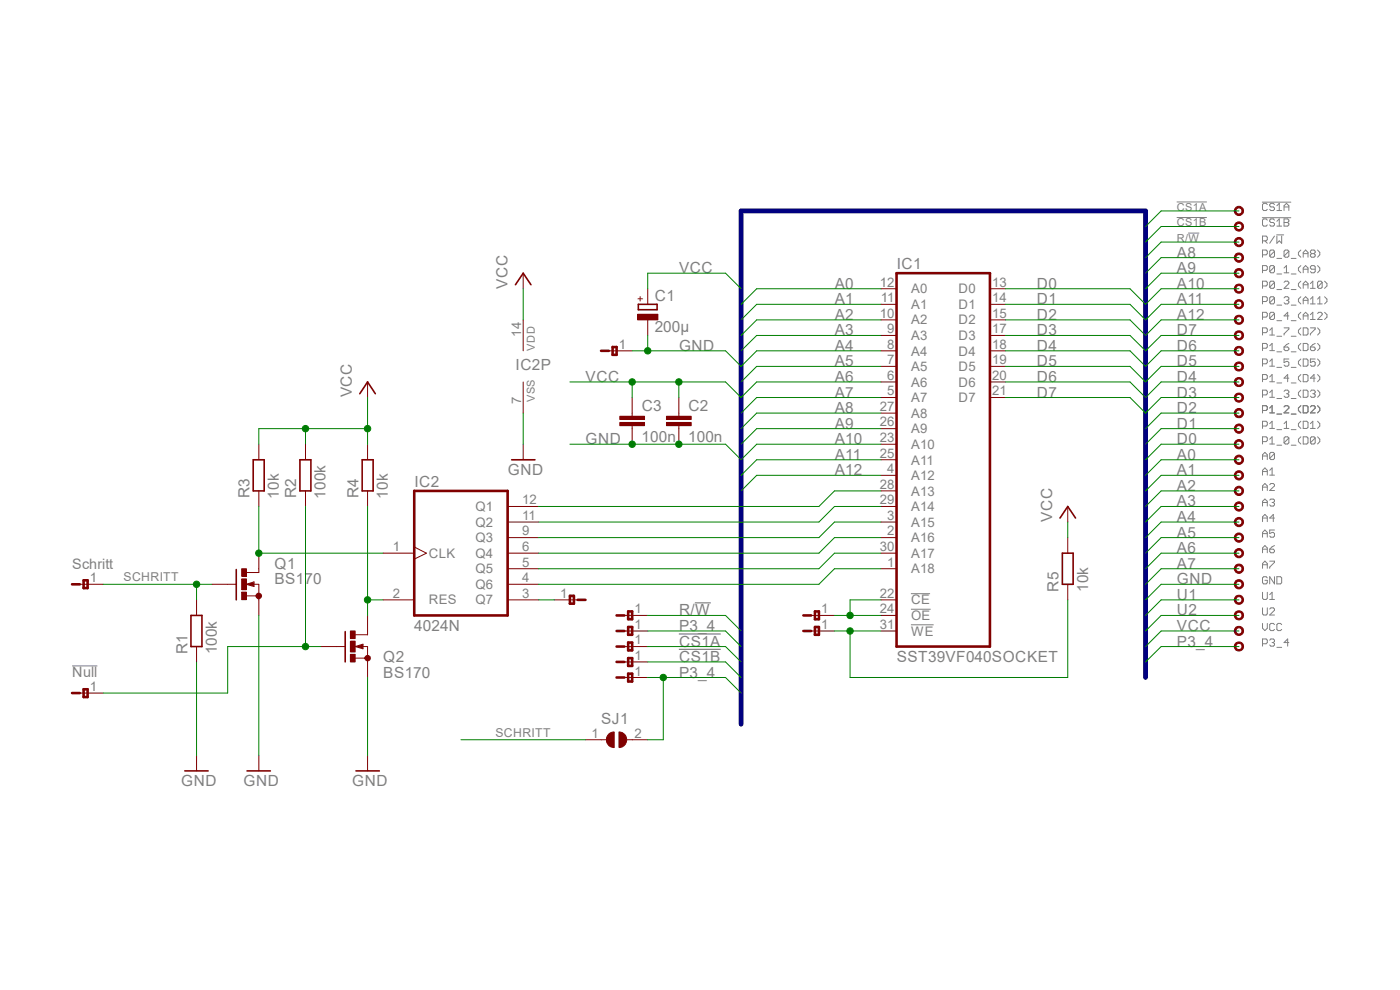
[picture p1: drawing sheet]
<svg xmlns="http://www.w3.org/2000/svg" width="297mm" height="210mm" viewBox="0 0 297 210" stroke-linecap="round" stroke-linejoin="round" font-family="sans-serif">
<g fill="none" stroke="#808080" stroke-width=".21">
<path d="M249.6 46.1h6.4M249.6 42.8h6.4M252.1 49.4h2.3M267.8 46.2h6.1M267.8 42.9h6.1M267.8 51.1h.8l.3-.3v-.5l-.3-.2h-.8v1.5M267.8 54.1h.8l.3-.3v-.5l-.3-.3h-.8v1.6M267.8 57.4h.8l.3-.3v-.5l-.3-.3h-.8v1.6M268.4 51.1l.5 .5M268.9 46.7l-.3-.3h-.5l-.3 .3v1l.3 .3h.5l.3-.3M268.9 43.4l-.3-.3h-.5l-.3 .3v1l.3 .3h.5l.3-.3M270.4 46.7l-.3-.3h-.5l-.2 .3v.2l.2 .3h.5l.3 .3v.2l-.3 .3h-.5l-.2-.3"/>
<path d="M270.4 43.4l-.3-.3h-.5l-.2 .3v.2l.2 .3h.5l.3 .3v.2l-.3 .3h-.5l-.2-.3M270.4 53.3l-.3-.3h-.5l-.2 .3v1M270.4 56.6l-.3-.3h-.5l-.2 .3v1M270.4 59.9l-.3-.3h-.5l-.2 .3v1M270.4 53.3v1l-.3 .3h-.5l-.2-.3M270.4 56.6v1l-.3 .3h-.5l-.2-.3M270.4 59.9v1l-.3 .3h-.5l-.2-.3M270.4 50.1l-1 1.5M270.4 59.9l-1 1M270.4 56.6l-1 1M270.4 53.3l-1 1M270.8 49.8h1.5"/>
<path d="M270.9 43.6l.5-.5v1.6M270.9 48h1M270.9 46.9l.5-.5v1.6M270.9 44.7h1M270.9 50.1v1.5l.5-.5 .5 .5v-1.5M270.9 58.1h1M270.9 54.8h1M272.4 46.4h.8l.2 .3v.2l-.2 .3 .2 .3v.2l-.2 .3h-.8zM272.4 44.7v-1.1l.5-.5 .5 .5v1.1M272.4 47.2h.8M272.4 59.9l.3-.3h.5l.2 .3v.3l-1 1h1M272.4 43.9h1"/>
<path d="M272.4 56.9l.5-.6v1.6M272.4 57.9h1M273.4 53.3l-.2-.3h-.5l-.3 .3v1M273.4 53.3v1l-.2 .3h-.5l-.3-.3M273.4 53.3l-1 1M273.9 58.1h1.1M273.9 54.8h1.1M276 53l-.5 .6v.5l.5 .5M276 56.3l-.5 .6v.5l.5 .5M276 59.6l-.5 .6v.5l.5 .5M276.5 54.6v-1l.5-.6 .5 .6v1M276.5 57.9v-1l.5-.6 .5 .6v1"/>
<path d="M276.5 57.1h1M276.5 53.8h1M278.3 53.8l-.3 .3v.2l.3 .3h.5l.2-.3v-.2l-.2-.3M278.3 53.8l-.3-.2v-.3l.3-.3h.5l.2 .3v.3l-.2 .2M278.3 53.8h.5M279 57.1h-.7l-.3-.2v-.3l.3-.3h.5l.2 .3v1l-.2 .3h-.5l-.3-.3M279.5 53l.5 .6v.5l-.5 .5M279.5 56.3l.5 .6v.5l-.5 .5M280.5 59.9l-.3-.3h-.4l-.3 .3v1M280.5 59.9v1l-.3 .3h-.4l-.3-.3M280.5 59.9l-1 1M281 59.6l.5 .6v.5l-.5 .5"/>
<path d="M267.8 60.7h.8l.3-.3v-.5l-.3-.3h-.8v1.6M267.8 64h.8l.3-.3v-.5l-.3-.3h-.8v1.6M267.8 67.3h.8l.3-.3v-.5l-.3-.2h-.8v1.5M267.8 70.6h.8l.3-.3v-.5l-.3-.2h-.8v1.5M267.8 73.9h.8l.3-.3v-.5l-.3-.2h-.8v1.5M267.8 77.2h.8l.3-.3v-.5l-.3-.2h-.8v1.5M269.4 70.1l.5-.5v1.5M269.4 73.4l.5-.5v1.5M269.4 76.7l.5-.5v1.5M269.4 80l.5-.5v1.5M269.4 71.1h1M269.4 74.4h1"/>
<path d="M269.4 77.7h1M270.4 63.2l-.3-.3h-.5l-.2 .3v1M270.4 66.5l-.3-.2h-.5l-.2 .2v1M270.4 63.2v1l-.3 .3h-.5l-.2-.3M270.4 66.5v1l-.3 .3h-.5l-.2-.3M270.4 66.5l-1 1M270.4 63.2l-1 1M270.9 71.3h1M270.9 74.6h1M270.9 77.9h1M270.9 68h1M270.9 64.7h1"/>
<path d="M270.9 61.4h1M272.4 69.6h1v.2l-1 1v.3M272.4 73.6h.8l.2 .3v.2l-.2 .3h-.5l-.3-.3zM272.4 63.2l.3-.3h.5l.2 .3v.3l-.2 .2M272.9 63.7h.3M273.2 63.7l.2 .3v.2l-.2 .3h-.5l-.3-.3M273.4 76.2h-1v.7l.5-.2h.3l.2 .2v.5l-.2 .3h-.5l-.3-.3M273.4 67h-1l.8-.7v1.5M273.4 72.9l-1 .7M273.9 71.3h1.1M273.9 74.6h1.1M273.9 77.9h1.1"/>
<path d="M273.9 68h1.1M273.9 64.7h1.1M273.9 61.4h1.1M276 69.6l-.5 .5v.5l.5 .5M276 62.9l-.5 .6v.5l.5 .5M276 66.3l-.5 .5v.5l.5 .5M276 72.9l-.5 .5v.5l.5 .5M276 76.2l-.5 .5v.5l.5 .5M276 79.5l-.5 .5v.5l.5 .5M276.5 69.6h.7l.3 .2v1l-.3 .3h-.7zM276.5 67.8v-1l.5-.5 .5 .5v1M276.5 61.2v-1l.5-.6 .5 .6v1"/>
<path d="M276.5 64.5v-1l.5-.6 .5 .6v1M276.5 72.9h.7l.3 .2v1l-.3 .3h-.7zM276.5 76.2h.7l.3 .2v1l-.3 .3h-.7zM276.5 79.5h.7l.3 .2v1l-.3 .3h-.7zM276.5 67h1M276.5 63.7h1M276.5 60.4h1M278 69.6h1v.2l-1 1v.3M278 73.6h.8l.2 .3v.2l-.2 .3h-.5l-.3-.3zM278 60.2l.5-.6v1.6M278 63.5l.5-.6v1.6M278 66.8l.5-.5v1.5"/>
<path d="M278 67.8h1M278 64.5h1M278 61.2h1M279 76.2h-1v.7l.5-.2h.3l.2 .2v.5l-.2 .3h-.5l-.3-.3M279 72.9l-1 .7M279.5 69.6l.5 .5v.5l-.5 .5M279.5 63.5l.5-.6v1.6M279.5 72.9l.5 .5v.5l-.5 .5M279.5 76.2l.5 .5v.5l-.5 .5M279.5 79.5l.5 .5v.5l-.5 .5M279.5 66.5l.3-.2h.4l.3 .2v.3l-1 1h1M279.5 64.5h1"/>
<path d="M281 62.9l.5 .6v.5l-.5 .5M281 66.3l.5 .5v.5l-.5 .5M267.8 80.5h.8l.3-.3v-.5l-.3-.2h-.8v1.5M267.8 83.8h.8l.3-.3v-.5l-.3-.2h-.8v1.5M267.8 87.1h.8l.3-.3v-.5l-.3-.2h-.8v1.5M267.8 90.4h.8l.3-.3v-.5l-.3-.2h-.8v1.5M267.8 93.7h.8l.3-.3v-.5l-.3-.2h-.8v1.5M267.8 97.5v-1l.6-.5 .5 .5v1M267.8 96.7h1.1M269.4 83.3l.5-.5v1.5M269.4 86.6l.5-.5v1.5M269.4 89.9l.5-.5v1.5"/>
<path d="M269.4 93.2l.5-.5v1.5M269.4 99.8l.5-.5v1.5M269.4 81h1M269.4 84.3h1M269.4 87.6h1M269.4 90.9h1M269.4 94.2h1M270.4 96.2l-.3-.2h-.5l-.2 .2v1M270.4 96.2v1l-.3 .3h-.5l-.2-.3M270.4 96.2l-1 1M270.9 81.2h1M270.9 84.5h1"/>
<path d="M270.9 87.8h1M270.9 91.1h1M270.9 94.4h1M272.4 83l.3-.2h.5l.2 .2v.3l-.2 .2M272.4 86.3l.3-.2h.5l.2 .2v.3l-1 1h1M272.4 89.9l.5-.5v1.5M272.4 90.9h1M272.9 83.5h.3M273.2 83.5l.2 .3v.2l-.2 .3h-.5l-.3-.3M273.4 92.9l-.2-.2h-.5l-.3 .2v1M273.4 92.9v1l-.2 .3h-.5l-.3-.3M273.4 80.2h-1l.8-.7v1.5"/>
<path d="M273.4 92.9l-1 1M273.9 81.2h1.1M273.9 84.5h1.1M273.9 87.8h1.1M273.9 91.1h1.1M273.9 94.4h1.1M276 82.8l-.5 .5v.5l.5 .5M276 86.1l-.5 .5v.5l.5 .5M276 89.4l-.5 .5v.5l.5 .5M276 92.7l-.5 .5v.5l.5 .5M276.5 82.8h.7l.3 .2v1l-.3 .3h-.7zM276.5 86.1h.7l.3 .2v1l-.3 .3h-.7z"/>
<path d="M276.5 89.4h.7l.3 .2v1l-.3 .3h-.7zM276.5 92.7h.7l.3 .2v1l-.3 .3h-.7zM278 83l.3-.2h.5l.2 .2v.3l-.2 .2M278 86.3l.3-.2h.5l.2 .2v.3l-1 1h1M278 90.9h1M278 89.9l.5-.5v1.5M278.5 83.5h.3M278.8 83.5l.2 .3v.2l-.2 .3h-.5l-.3-.3M279 92.9v1l-.2 .3h-.5l-.3-.3M279 92.9l-.2-.2h-.5l-.3 .2v1M279 80.2h-1l.8-.7v1.5M279 92.9l-1 1"/>
<path d="M279.5 82.8l.5 .5v.5l-.5 .5M279.5 86.1l.5 .5v.5l-.5 .5M279.5 89.4l.5 .5v.5l-.5 .5M279.5 92.7l.5 .5v.5l-.5 .5M267.8 100.8v-1l.6-.5 .5 .5v1M267.8 104.1v-1l.6-.5 .5 .5v1M267.8 107.4v-1.1l.6-.4 .5 .4v1.1M267.8 110.7v-1.1l.6-.5 .5 .5v1.1M267.8 114v-1.1l.6-.5 .5 .5v1.1M267.8 117.3v-1.1l.6-.5 .5 .5v1.1M267.8 100h1.1M267.8 103.3h1.1"/>
<path d="M267.8 106.6h1.1M267.8 116.5h1.1M267.8 113.2h1.1M267.8 109.9h1.1M267.8 119.8h1.1M269.4 116.5h.7l.3 .3v.2l-.3 .3h-.5l-.2-.3zM269.4 119h1v.3l-1 1v.3M269.4 102.8l.2-.2h.5l.3 .2v.3l-1 1h1M269.4 106.1l.2-.2h.5l.3 .2v.2l-.3 .3M269.4 100.8h1M269.9 106.6h.2M270.1 106.6l.3 .2v.3l-.3 .3h-.5l-.2-.3"/>
<path d="M270.4 112.4h-1v.8l.5-.3h.2l.3 .3v.5l-.3 .3h-.5l-.2-.3M270.4 115.7l-1 .8M270.4 109.9h-1l.7-.8v1.6M193.3 125.9h4M193.3 129.2h4.1M193.3 132.5h4.8M267.8 120.6v-1.1l.6-.5 .5 .5v1.1M267.8 125.6v1.3l.3 .3h.5l.3-.3v-1.3M267.8 128.9v1.3l.3 .3h.5l.3-.3v-1.3M267.8 132.2v1.1l.6 .5 .5-.5v-1.1M267.8 136.6h.8l.3-.3v-.5l-.3-.2h-.8v1.5M268.9 122.6l-.3-.3h-.5l-.3 .3v1l.3 .3h.5l.3-.3v-.5h-.5"/>
<path d="M269.4 129.2l.2-.3h.5l.3 .3v.3l-1 1h1M269.4 135.8l.2-.2h.5l.3 .2v.3l-.3 .2M269.4 126.2l.5-.6v1.6M269.4 127.2h1M269.9 136.3h.2M270.1 136.3l.3 .3v.2l-.3 .3h-.5l-.2-.3M270.4 122.3v1.6l-1-1.6v1.6M270.4 132.5l-.3-.3h-.5l-.2 .3v1l.2 .3h.5l.3-.3M270.9 122.3h.8l.2 .3v1l-.2 .3h-.8zM270.9 137.3h1M271.9 132.5l-.2-.3h-.6l-.2 .3v1l.2 .3h.6l.2-.3M273.4 136.3h-1l.8-.7v1.5"/>
<path d="M15.3 141.3h5.4"/>
</g>
<path d="M144 137.8h8.9M144 134.5h8.9M147.4 127.9h3.4" fill="none" stroke="#808080" stroke-width=".25"/>
<path d="M190.2 58h19.8v79.2h-19.8z" fill="none" stroke="#800000" stroke-width=".55"/>
<g fill="none" stroke="#800000" stroke-width=".21">
<path d="M186.9 77.7h3.3M186.9 74.4h3.3M186.9 71.2h3.3M186.9 67.9h3.3M186.9 64.6h3.3M186.9 61.3h3.3M210 77.7h3.3M210 74.4h3.3M210 71.2h3.3M210 67.9h3.3M210 64.6h3.3M210 61.3h3.3"/>
<path d="M186.9 84.3h3.3M186.9 81h3.3M186.9 94.2h3.3M186.9 90.9h3.3M186.9 87.6h3.3M186.9 97.5h3.3M210 84.3h3.3M210 81h3.3M186.9 100.8h3.3M186.9 104.1h3.3M186.9 107.4h3.3M186.9 110.7h3.3"/>
<path d="M186.9 114h3.3M186.9 117.3h3.3M186.9 127.3h3.3M186.9 130.6h3.3M186.9 133.9h3.3M186.9 120.6h3.3"/>
</g>
<path d="M262.2 136.4a1 1 0 0 1 1.5 .3 1 1 0 0 1-.6 1.4 1 1 0 0 1-1.3-.9h.4a.66 .66 0 0 1 .8-.7 .66 .66 0 0 1 .3 1 .66 .66 0 0 1-1-.1l-.1-.2h-.4z" fill-rule="evenodd" fill="#800000"/>
<path d="M262.2 136.4a1 1 0 0 1 1.5 .3 1 1 0 0 1-.6 1.4 1 1 0 0 1-1.3-.9h.4a.66 .66 0 0 1 .8-.7 .66 .66 0 0 1 .3 1 .66 .66 0 0 1-1-.1l-.1-.2h-.4z" fill="none" stroke="#800000" stroke-width=".21"/>
<path d="M262.2 133.1a1 1 0 0 1 1.5 .3 1 1 0 0 1-.6 1.4 1 1 0 0 1-1.3-.9h.4a.66 .66 0 0 1 .8-.8 .66 .66 0 0 1 .3 1.1 .66 .66 0 0 1-1-.1l-.1-.2h-.4z" fill-rule="evenodd" fill="#800000"/>
<path d="M262.2 133.1a1 1 0 0 1 1.5 .3 1 1 0 0 1-.6 1.4 1 1 0 0 1-1.3-.9h.4a.66 .66 0 0 1 .8-.8 .66 .66 0 0 1 .3 1.1 .66 .66 0 0 1-1-.1l-.1-.2h-.4z" fill="none" stroke="#800000" stroke-width=".21"/>
<path d="M262.2 129.8a1 1 0 0 1 1.5 .3 1 1 0 0 1-.6 1.4 1 1 0 0 1-1.3-.9h.4a.66 .66 0 0 1 .8-.8 .66 .66 0 0 1 .3 1.1 .66 .66 0 0 1-1-.1l-.1-.2h-.4z" fill-rule="evenodd" fill="#800000"/>
<path d="M262.2 129.8a1 1 0 0 1 1.5 .3 1 1 0 0 1-.6 1.4 1 1 0 0 1-1.3-.9h.4a.66 .66 0 0 1 .8-.8 .66 .66 0 0 1 .3 1.1 .66 .66 0 0 1-1-.1l-.1-.2h-.4z" fill="none" stroke="#800000" stroke-width=".21"/>
<path d="M262.2 126.4a1 1 0 0 1 1.5 .4 1 1 0 0 1-.6 1.4 1 1 0 0 1-1.3-.9h.4a.66 .66 0 0 1 .8-.8 .66 .66 0 0 1 .3 1.1 .66 .66 0 0 1-1-.1l-.1-.2h-.4z" fill-rule="evenodd" fill="#800000"/>
<path d="M262.2 126.4a1 1 0 0 1 1.5 .4 1 1 0 0 1-.6 1.4 1 1 0 0 1-1.3-.9h.4a.66 .66 0 0 1 .8-.8 .66 .66 0 0 1 .3 1.1 .66 .66 0 0 1-1-.1l-.1-.2h-.4z" fill="none" stroke="#800000" stroke-width=".21"/>
<path d="M262.2 123.1a1 1 0 0 1 1.5 .4 1 1 0 0 1-.6 1.4 1 1 0 0 1-1.3-.9h.4a.66 .66 0 0 1 .8-.8 .66 .66 0 0 1 .3 1.1 .66 .66 0 0 1-1-.1l-.1-.2h-.4z" fill-rule="evenodd" fill="#800000"/>
<path d="M262.2 123.1a1 1 0 0 1 1.5 .4 1 1 0 0 1-.6 1.4 1 1 0 0 1-1.3-.9h.4a.66 .66 0 0 1 .8-.8 .66 .66 0 0 1 .3 1.1 .66 .66 0 0 1-1-.1l-.1-.2h-.4z" fill="none" stroke="#800000" stroke-width=".21"/>
<path d="M262.2 119.8a1 1 0 0 1 1.5 .4 1 1 0 0 1-.6 1.4 1 1 0 0 1-1.3-1h.4a.66 .66 0 0 1 .8-.6 .66 .66 0 0 1 .3 1 .66 .66 0 0 1-1-.1l-.1-.3h-.4z" fill-rule="evenodd" fill="#800000"/>
<path d="M262.2 119.8a1 1 0 0 1 1.5 .4 1 1 0 0 1-.6 1.4 1 1 0 0 1-1.3-1h.4a.66 .66 0 0 1 .8-.6 .66 .66 0 0 1 .3 1 .66 .66 0 0 1-1-.1l-.1-.3h-.4z" fill="none" stroke="#800000" stroke-width=".21"/>
<path d="M262.2 116.6a1 1 0 0 1 1.5 .3 1 1 0 0 1-.7 1.4 1 1 0 0 1-1.2-1h.4a.66 .66 0 0 1 .8-.6 .66 .66 0 0 1 .3 1 .66 .66 0 0 1-1-.1l-.1-.3h-.4z" fill-rule="evenodd" fill="#800000"/>
<path d="M262.2 116.6a1 1 0 0 1 1.5 .3 1 1 0 0 1-.7 1.4 1 1 0 0 1-1.2-1h.4a.66 .66 0 0 1 .8-.6 .66 .66 0 0 1 .3 1 .66 .66 0 0 1-1-.1l-.1-.3h-.4z" fill="none" stroke="#800000" stroke-width=".21"/>
<path d="M262.2 113.3a1 1 0 0 1 1.5 .3 1 1 0 0 1-.7 1.4 1 1 0 0 1-1.2-1h.4a.66 .66 0 0 1 .8-.6 .66 .66 0 0 1 .3 1 .66 .66 0 0 1-1-.1l-.1-.3h-.4z" fill-rule="evenodd" fill="#800000"/>
<path d="M262.2 113.3a1 1 0 0 1 1.5 .3 1 1 0 0 1-.7 1.4 1 1 0 0 1-1.2-1h.4a.66 .66 0 0 1 .8-.6 .66 .66 0 0 1 .3 1 .66 .66 0 0 1-1-.1l-.1-.3h-.4z" fill="none" stroke="#800000" stroke-width=".21"/>
<path d="M262.2 110a1 1 0 0 1 1.5 .3 1 1 0 0 1-.7 1.4 1 1 0 0 1-1.2-1h.4a.66 .66 0 0 1 .8-.6 .66 .66 0 0 1 .3 1 .66 .66 0 0 1-1-.1l-.1-.3h-.4z" fill-rule="evenodd" fill="#800000"/>
<path d="M262.2 110a1 1 0 0 1 1.5 .3 1 1 0 0 1-.7 1.4 1 1 0 0 1-1.2-1h.4a.66 .66 0 0 1 .8-.6 .66 .66 0 0 1 .3 1 .66 .66 0 0 1-1-.1l-.1-.3h-.4z" fill="none" stroke="#800000" stroke-width=".21"/>
<path d="M262.2 106.7a1 1 0 0 1 1.5 .3 1 1 0 0 1-.7 1.4 1 1 0 0 1-1.2-1h.4a.66 .66 0 0 1 .8-.6 .66 .66 0 0 1 .3 1 .66 .66 0 0 1-1-.1l-.1-.3h-.4z" fill-rule="evenodd" fill="#800000"/>
<path d="M262.2 106.7a1 1 0 0 1 1.5 .3 1 1 0 0 1-.7 1.4 1 1 0 0 1-1.2-1h.4a.66 .66 0 0 1 .8-.6 .66 .66 0 0 1 .3 1 .66 .66 0 0 1-1-.1l-.1-.3h-.4z" fill="none" stroke="#800000" stroke-width=".21"/>
<path d="M262.2 103.4a1 1 0 0 1 1.5 .3 1 1 0 0 1-.7 1.4 1 1 0 0 1-1.2-1h.4a.66 .66 0 0 1 .8-.6 .66 .66 0 0 1 .3 1 .66 .66 0 0 1-1-.1l-.1-.3h-.4z" fill-rule="evenodd" fill="#800000"/>
<path d="M262.2 103.4a1 1 0 0 1 1.5 .3 1 1 0 0 1-.7 1.4 1 1 0 0 1-1.2-1h.4a.66 .66 0 0 1 .8-.6 .66 .66 0 0 1 .3 1 .66 .66 0 0 1-1-.1l-.1-.3h-.4z" fill="none" stroke="#800000" stroke-width=".21"/>
<path d="M262.2 100.1a1 1 0 0 1 1.5 .3 1 1 0 0 1-.7 1.4 1 1 0 0 1-1.2-1h.4a.66 .66 0 0 1 .8-.6 .66 .66 0 0 1 .3 1 .66 .66 0 0 1-1-.1l-.1-.3h-.4z" fill-rule="evenodd" fill="#800000"/>
<path d="M262.2 100.1a1 1 0 0 1 1.5 .3 1 1 0 0 1-.7 1.4 1 1 0 0 1-1.2-1h.4a.66 .66 0 0 1 .8-.6 .66 .66 0 0 1 .3 1 .66 .66 0 0 1-1-.1l-.1-.3h-.4z" fill="none" stroke="#800000" stroke-width=".21"/>
<path d="M262.2 96.8a1 1 0 0 1 1.5 .3 1 1 0 0 1-.7 1.4 1 1 0 0 1-1.2-1h.4a.66 .66 0 0 1 .8-.6 .66 .66 0 0 1 .3 1 .66 .66 0 0 1-1-.1l-.1-.3h-.4z" fill-rule="evenodd" fill="#800000"/>
<path d="M262.2 96.8a1 1 0 0 1 1.5 .3 1 1 0 0 1-.7 1.4 1 1 0 0 1-1.2-1h.4a.66 .66 0 0 1 .8-.6 .66 .66 0 0 1 .3 1 .66 .66 0 0 1-1-.1l-.1-.3h-.4z" fill="none" stroke="#800000" stroke-width=".21"/>
<path d="M262.2 93.5a1 1 0 0 1 1.5 .3 1 1 0 0 1-.7 1.4 1 1 0 0 1-1.2-1h.4a.66 .66 0 0 1 .8-.6 .66 .66 0 0 1 .3 1 .66 .66 0 0 1-1-.1l-.1-.3h-.4z" fill-rule="evenodd" fill="#800000"/>
<path d="M262.2 93.5a1 1 0 0 1 1.5 .3 1 1 0 0 1-.7 1.4 1 1 0 0 1-1.2-1h.4a.66 .66 0 0 1 .8-.6 .66 .66 0 0 1 .3 1 .66 .66 0 0 1-1-.1l-.1-.3h-.4z" fill="none" stroke="#800000" stroke-width=".21"/>
<path d="M262.2 90.2a1 1 0 0 1 1.5 .3 1 1 0 0 1-.7 1.4 1 1 0 0 1-1.2-1h.4a.66 .66 0 0 1 .8-.6 .66 .66 0 0 1 .3 1 .66 .66 0 0 1-1-.1l-.1-.3h-.4z" fill-rule="evenodd" fill="#800000"/>
<path d="M262.2 90.2a1 1 0 0 1 1.5 .3 1 1 0 0 1-.7 1.4 1 1 0 0 1-1.2-1h.4a.66 .66 0 0 1 .8-.6 .66 .66 0 0 1 .3 1 .66 .66 0 0 1-1-.1l-.1-.3h-.4z" fill="none" stroke="#800000" stroke-width=".21"/>
<path d="M262.2 86.9a1 1 0 0 1 1.5 .3 1 1 0 0 1-.7 1.4 1 1 0 0 1-1.2-1h.4a.66 .66 0 0 1 .8-.6 .66 .66 0 0 1 .3 1 .66 .66 0 0 1-1-.1l-.1-.3h-.4z" fill-rule="evenodd" fill="#800000"/>
<path d="M262.2 86.9a1 1 0 0 1 1.5 .3 1 1 0 0 1-.7 1.4 1 1 0 0 1-1.2-1h.4a.66 .66 0 0 1 .8-.6 .66 .66 0 0 1 .3 1 .66 .66 0 0 1-1-.1l-.1-.3h-.4z" fill="none" stroke="#800000" stroke-width=".21"/>
<path d="M262.2 83.6a1 1 0 0 1 1.5 .3 1 1 0 0 1-.7 1.4 1 1 0 0 1-1.2-1h.4a.66 .66 0 0 1 .8-.6 .66 .66 0 0 1 .3 1 .66 .66 0 0 1-1-.1l-.1-.3h-.4z" fill-rule="evenodd" fill="#800000"/>
<path d="M262.2 83.6a1 1 0 0 1 1.5 .3 1 1 0 0 1-.7 1.4 1 1 0 0 1-1.2-1h.4a.66 .66 0 0 1 .8-.6 .66 .66 0 0 1 .3 1 .66 .66 0 0 1-1-.1l-.1-.3h-.4z" fill="none" stroke="#800000" stroke-width=".21"/>
<path d="M262.2 80.3a1 1 0 0 1 1.5 .3 1 1 0 0 1-.7 1.4 1 1 0 0 1-1.2-1h.4a.66 .66 0 0 1 .8-.6 .66 .66 0 0 1 .3 1 .66 .66 0 0 1-1-.1l-.1-.3h-.4z" fill-rule="evenodd" fill="#800000"/>
<path d="M262.2 80.3a1 1 0 0 1 1.5 .3 1 1 0 0 1-.7 1.4 1 1 0 0 1-1.2-1h.4a.66 .66 0 0 1 .8-.6 .66 .66 0 0 1 .3 1 .66 .66 0 0 1-1-.1l-.1-.3h-.4z" fill="none" stroke="#800000" stroke-width=".21"/>
<path d="M262.2 77a1 1 0 0 1 1.5 .3 1 1 0 0 1-.7 1.4 1 1 0 0 1-1.2-1h.4a.66 .66 0 0 1 .8-.6 .66 .66 0 0 1 .3 1 .66 .66 0 0 1-1-.1l-.1-.3h-.4z" fill-rule="evenodd" fill="#800000"/>
<path d="M262.2 77a1 1 0 0 1 1.5 .3 1 1 0 0 1-.7 1.4 1 1 0 0 1-1.2-1h.4a.66 .66 0 0 1 .8-.6 .66 .66 0 0 1 .3 1 .66 .66 0 0 1-1-.1l-.1-.3h-.4z" fill="none" stroke="#800000" stroke-width=".21"/>
<path d="M262.2 73.7a1 1 0 0 1 1.5 .3 1 1 0 0 1-.7 1.4 1 1 0 0 1-1.2-1h.4a.66 .66 0 0 1 .8-.6 .66 .66 0 0 1 .3 1 .66 .66 0 0 1-1-.1l-.1-.3h-.4z" fill-rule="evenodd" fill="#800000"/>
<path d="M262.2 73.7a1 1 0 0 1 1.5 .3 1 1 0 0 1-.7 1.4 1 1 0 0 1-1.2-1h.4a.66 .66 0 0 1 .8-.6 .66 .66 0 0 1 .3 1 .66 .66 0 0 1-1-.1l-.1-.3h-.4z" fill="none" stroke="#800000" stroke-width=".21"/>
<path d="M262.2 70.4a1 1 0 0 1 1.5 .3 1 1 0 0 1-.6 1.4 1 1 0 0 1-1.3-.9h.4a.66 .66 0 0 1 .8-.7 .66 .66 0 0 1 .3 1 .66 .66 0 0 1-1-.1l-.1-.2h-.4z" fill-rule="evenodd" fill="#800000"/>
<path d="M262.2 70.4a1 1 0 0 1 1.5 .3 1 1 0 0 1-.6 1.4 1 1 0 0 1-1.3-.9h.4a.66 .66 0 0 1 .8-.7 .66 .66 0 0 1 .3 1 .66 .66 0 0 1-1-.1l-.1-.2h-.4z" fill="none" stroke="#800000" stroke-width=".21"/>
<path d="M262.2 67.1a1 1 0 0 1 1.5 .3 1 1 0 0 1-.6 1.4 1 1 0 0 1-1.3-.9h.4a.66 .66 0 0 1 .8-.7 .66 .66 0 0 1 .3 1 .66 .66 0 0 1-1-.1l-.1-.2h-.4z" fill-rule="evenodd" fill="#800000"/>
<path d="M262.2 67.1a1 1 0 0 1 1.5 .3 1 1 0 0 1-.6 1.4 1 1 0 0 1-1.3-.9h.4a.66 .66 0 0 1 .8-.7 .66 .66 0 0 1 .3 1 .66 .66 0 0 1-1-.1l-.1-.2h-.4z" fill="none" stroke="#800000" stroke-width=".21"/>
<path d="M262.2 63.8a1 1 0 0 1 1.5 .3 1 1 0 0 1-.6 1.4 1 1 0 0 1-1.3-.9h.4a.66 .66 0 0 1 .8-.8 .66 .66 0 0 1 .3 1.1 .66 .66 0 0 1-1-.1l-.1-.2h-.4z" fill-rule="evenodd" fill="#800000"/>
<path d="M262.2 63.8a1 1 0 0 1 1.5 .3 1 1 0 0 1-.6 1.4 1 1 0 0 1-1.3-.9h.4a.66 .66 0 0 1 .8-.8 .66 .66 0 0 1 .3 1.1 .66 .66 0 0 1-1-.1l-.1-.2h-.4z" fill="none" stroke="#800000" stroke-width=".21"/>
<path d="M262.2 60.5a1 1 0 0 1 1.5 .3 1 1 0 0 1-.6 1.4 1 1 0 0 1-1.3-.9h.4a.66 .66 0 0 1 .8-.8 .66 .66 0 0 1 .3 1.1 .66 .66 0 0 1-1-.1l-.1-.2h-.4z" fill-rule="evenodd" fill="#800000"/>
<path d="M262.2 60.5a1 1 0 0 1 1.5 .3 1 1 0 0 1-.6 1.4 1 1 0 0 1-1.3-.9h.4a.66 .66 0 0 1 .8-.8 .66 .66 0 0 1 .3 1.1 .66 .66 0 0 1-1-.1l-.1-.2h-.4z" fill="none" stroke="#800000" stroke-width=".21"/>
<path d="M262.2 57.1a1 1 0 0 1 1.5 .4 1 1 0 0 1-.6 1.4 1 1 0 0 1-1.3-.9h.4a.66 .66 0 0 1 .8-.8 .66 .66 0 0 1 .3 1.1 .66 .66 0 0 1-1-.1l-.1-.2h-.4z" fill-rule="evenodd" fill="#800000"/>
<path d="M262.2 57.1a1 1 0 0 1 1.5 .4 1 1 0 0 1-.6 1.4 1 1 0 0 1-1.3-.9h.4a.66 .66 0 0 1 .8-.8 .66 .66 0 0 1 .3 1.1 .66 .66 0 0 1-1-.1l-.1-.2h-.4z" fill="none" stroke="#800000" stroke-width=".21"/>
<path d="M262.2 53.8a1 1 0 0 1 1.5 .4 1 1 0 0 1-.6 1.4 1 1 0 0 1-1.3-.9h.4a.66 .66 0 0 1 .8-.7 .66 .66 0 0 1 .3 1 .66 .66 0 0 1-1-.1l-.1-.2h-.4z" fill-rule="evenodd" fill="#800000"/>
<path d="M262.2 53.8a1 1 0 0 1 1.5 .4 1 1 0 0 1-.6 1.4 1 1 0 0 1-1.3-.9h.4a.66 .66 0 0 1 .8-.7 .66 .66 0 0 1 .3 1 .66 .66 0 0 1-1-.1l-.1-.2h-.4z" fill="none" stroke="#800000" stroke-width=".21"/>
<path d="M262.2 50.6a1 1 0 0 1 1.5 .4 1 1 0 0 1-.7 1.3 1 1 0 0 1-1.2-.9h.4a.66 .66 0 0 1 .8-.7 .66 .66 0 0 1 .3 1 .66 .66 0 0 1-1-.1l-.1-.2h-.4z" fill-rule="evenodd" fill="#800000"/>
<path d="M262.2 50.6a1 1 0 0 1 1.5 .4 1 1 0 0 1-.7 1.3 1 1 0 0 1-1.2-.9h.4a.66 .66 0 0 1 .8-.7 .66 .66 0 0 1 .3 1 .66 .66 0 0 1-1-.1l-.1-.2h-.4z" fill="none" stroke="#800000" stroke-width=".21"/>
<path d="M262.2 47.3a1 1 0 0 1 1.5 .3 1 1 0 0 1-.7 1.4 1 1 0 0 1-1.2-1h.4a.66 .66 0 0 1 .8-.6 .66 .66 0 0 1 .3 1 .66 .66 0 0 1-1-.1l-.1-.3h-.4z" fill-rule="evenodd" fill="#800000"/>
<path d="M262.2 47.3a1 1 0 0 1 1.5 .3 1 1 0 0 1-.7 1.4 1 1 0 0 1-1.2-1h.4a.66 .66 0 0 1 .8-.6 .66 .66 0 0 1 .3 1 .66 .66 0 0 1-1-.1l-.1-.3h-.4z" fill="none" stroke="#800000" stroke-width=".21"/>
<path d="M262.2 44a1 1 0 0 1 1.5 .3 1 1 0 0 1-.7 1.4 1 1 0 0 1-1.2-1h.4a.66 .66 0 0 1 .8-.6 .66 .66 0 0 1 .3 1 .66 .66 0 0 1-1-.1l-.1-.3h-.4z" fill-rule="evenodd" fill="#800000"/>
<path d="M262.2 44a1 1 0 0 1 1.5 .3 1 1 0 0 1-.7 1.4 1 1 0 0 1-1.2-1h.4a.66 .66 0 0 1 .8-.6 .66 .66 0 0 1 .3 1 .66 .66 0 0 1-1-.1l-.1-.3h-.4z" fill="none" stroke="#800000" stroke-width=".21"/>
<path d="M135.4 64.6h4v1.1h-4z" fill="none" stroke="#800000" stroke-width=".34"/>
<path d="M135.3 66.7h4.3v1.2h-4.3z" fill-rule="evenodd" fill="#800000"/>
<path d="M135.3 66.7h4.3v1.2h-4.3zM137.4 61.3v3.3M137.4 67.9v3.3M134.1 87.6v.7M134.1 90.3v.6" fill="none" stroke="#800000" stroke-width=".21"/>
<path d="M131.5 89.6h5.2v.7h-5.2z" fill-rule="evenodd" fill="#800000"/>
<path d="M131.5 89.6h5.2v.7h-5.2z" fill="none" stroke="#800000" stroke-width=".21"/>
<path d="M131.5 88.3h5.2v.7h-5.2z" fill-rule="evenodd" fill="#800000"/>
<path d="M131.5 88.3h5.2v.7h-5.2zM134.1 84.3v3.3M134.1 90.9v3.3M144 87.6v.7M144 90.3v.6" fill="none" stroke="#800000" stroke-width=".21"/>
<path d="M141.4 89.6h5.2v.7h-5.2z" fill-rule="evenodd" fill="#800000"/>
<path d="M141.4 89.6h5.2v.7h-5.2z" fill="none" stroke="#800000" stroke-width=".21"/>
<path d="M141.4 88.3h5.2v.7h-5.2z" fill-rule="evenodd" fill="#800000"/>
<g fill="none" stroke="#800000" stroke-width=".21">
<path d="M141.4 88.3h5.2v.7h-5.2zM144 84.3v3.3M144 90.9v3.3M81.3 117.3h6.6M87.9 116l2.6 1.3-2.6 1.3M107.7 117.3h6.6M107.7 114h6.6M107.7 110.7h6.6M107.7 107.4h6.6M48.3 124h1.8M52.2 124h2.7v3.3M52.2 124l1.7-.6v1z"/>
<path d="M52.2 126.4h2.7M54.9 120.6v.9h-2.6M81.3 127.3h6.6M107.7 127.3h6.6M107.7 124h6.6M107.7 120.6h6.6"/>
</g>
<path d="M87.9 104.1h19.8v26.5h-19.8z" fill="none" stroke="#800000" stroke-width=".55"/>
<path d="M50.1 120.8v6.5" fill="none" stroke="#800000" stroke-width=".34"/>
<path d="M53.7 123.8l-.6 .2 .6 .1" fill="none" stroke="#800000" stroke-width=".42"/>
<path d="M54.4 126.1l.3-.2h.4l.4 .5-.1 .3-.3 .3h-.4l-.3-.3-.1-.3h.6v.1l-.6-.1z" fill-rule="evenodd" fill="#800000"/>
<path d="M54.4 126.1l.3-.2h.4l.4 .5-.1 .3-.3 .3h-.4l-.3-.3-.1-.3h.6v.1l-.6-.1z" fill="none" stroke="#800000" stroke-width=".21"/>
<path d="M51.3 125.6h1v1.6h-1z" fill-rule="evenodd" fill="#800000"/>
<path d="M51.3 125.6h1v1.6h-1z" fill="none" stroke="#800000" stroke-width=".21"/>
<path d="M51.3 120.6h1v1.7h-1z" fill-rule="evenodd" fill="#800000"/>
<path d="M51.3 120.6h1v1.7h-1z" fill="none" stroke="#800000" stroke-width=".21"/>
<path d="M51.3 122.8h1v2.3h-1z" fill-rule="evenodd" fill="#800000"/>
<path d="M54.9 117.3v3.3M45 124h3.3M51.3 122.8h1v2.3h-1zM54.9 127.3v3.3M71.4 137.2h1.8M75.4 137.2h2.6v3.2M75.4 137.2l1.6-.5v.9zM75.4 139.6h2.6M78 133.9v.8h-2.6" fill="none" stroke="#800000" stroke-width=".21"/>
<path d="M73.2 134v6.4" fill="none" stroke="#800000" stroke-width=".34"/>
<path d="M76.8 137l-.6 .2 .6 .1" fill="none" stroke="#800000" stroke-width=".42"/>
<path d="M77.5 139.3l.3-.2h.4l.3 .2v.7l-.3 .2h-.4l-.4-.6h.7h-.7z" fill-rule="evenodd" fill="#800000"/>
<path d="M77.5 139.3l.3-.2h.4l.3 .2v.7l-.3 .2h-.4l-.4-.6h.7h-.7z" fill="none" stroke="#800000" stroke-width=".21"/>
<path d="M74.3 138.8h1.1v1.6h-1.1z" fill-rule="evenodd" fill="#800000"/>
<path d="M74.3 138.8h1.1v1.6h-1.1z" fill="none" stroke="#800000" stroke-width=".21"/>
<path d="M74.3 133.9h1.1v1.6h-1.1z" fill-rule="evenodd" fill="#800000"/>
<path d="M74.3 133.9h1.1v1.6h-1.1z" fill="none" stroke="#800000" stroke-width=".21"/>
<path d="M74.3 136h1.1v2.3h-1.1z" fill-rule="evenodd" fill="#800000"/>
<g fill="none" stroke="#800000" stroke-width=".21">
<path d="M111 58v3.3M111 67.9v6.5M129.2 74.4h4.9M54.9 94.2v3.3M64.8 94.2v3.3M78 81v3.3M78 94.2v3.3M111 81v6.6M111 94.2v3.3M54.9 104.1v3.3M64.8 104.1v3.3M78 104.1v3.3"/>
<path d="M226.5 107.4v3.3M226.5 114v3.3M16.9 124h5M41.7 127.3v3.3M41.7 137.2v3.2M68.1 137.2h3.3M74.3 136h1.1v2.3h-1.1zM78 130.6v3.3M117.6 127.3h5M132.5 137.2h4.9M132.5 133.9h4.9M132.5 130.6h4.9"/>
<path d="M172.1 133.9h4.9M172.1 130.6h4.9M226.5 124v3.3M16.9 147h5M78 140.4v3.3M132.5 140.4h4.9M132.5 143.7h4.9M41.7 160.2v3.3M54.9 160.2v3.3M78 160.2v3.3"/>
</g>
<path d="M109.3 60.4l1.7-2.4 1.6 2.4M53.7 97.5h2.3v6.6h-2.3zM63.6 97.5h2.4v6.6h-2.4zM76.3 83.5l1.7-2.5 1.6 2.5M76.8 97.5h2.4v6.6h-2.4zM108.5 97.5h5M224.9 109.9l1.6-2.5 1.7 2.5M225.4 117.3h2.3v6.7h-2.3zM40.5 130.6h2.3v6.6h-2.3zM39.2 163.5h5M52.4 163.5h5M75.5 163.5h5" fill="none" stroke="#800000" stroke-width=".34"/>
<g fill="none" stroke="#800000" stroke-width=".55">
<path d="M127.5 74.4h1.7M130 73.6h.8v1.7h-.8zM15.3 124h1.6M17.7 123.1h.9v1.7h-.9zM120.9 126.4h.9v1.7h-.9zM122.6 127.3h1.6M130.8 133.9h1.7M130.8 130.6h1.7M130.8 137.2h1.7M133.3 133h.8v1.7h-.8zM133.3 129.7h.8v1.7h-.8zM133.3 136.3h.8v1.7h-.8z"/>
<path d="M133.3 139.6h.8v1.7h-.8zM170.4 133.9h1.7M170.4 130.6h1.7M172.9 129.7h.8v1.7h-.8zM172.9 133h.8v1.7h-.8zM15.3 147h1.6M17.7 146.2h.9v1.7h-.9zM130.8 140.4h1.7M130.8 143.7h1.7M133.3 142.9h.8v1.7h-.8z"/>
</g>
<path d="M131.3 155.3a1.65 1.65 0 0 1 1.7 1.6 1.65 1.65 0 0 1-1.7 1.7z" fill-rule="evenodd" fill="#800000"/>
<path d="M131.3 155.3a1.65 1.65 0 0 1 1.7 1.6 1.65 1.65 0 0 1-1.7 1.7z" fill="none" stroke="#800000" stroke-width=".21"/>
<path d="M129.2 155.7l1.1-.4v3.3a1.67 1.67 0 0 1-1.6-1.1 1.67 1.67 0 0 1 .5-1.8z" fill-rule="evenodd" fill="#800000"/>
<path d="M124.2 156.9h4.5M129.2 155.7l1.1-.4v3.3a1.67 1.67 0 0 1-1.6-1.1 1.67 1.67 0 0 1 .5-1.8zM133 156.9h4.4" fill="none" stroke="#800000" stroke-width=".21"/>
<path d="M243 143.7v-99h-85.8v108.9" fill="none" stroke="#000080" stroke-width="1"/>
<path d="M262.8 51.4h-16.5l-3.3 3.3M137.4 130.6h16.5l3.3 3.3M262.8 137.2h-16.5l-3.3 3.2M137.4 143.7h16.5l3.3 3.3M140.7 143.7v13.2h-3.3" fill="none" stroke="#008000" stroke-width=".21"/>
<circle cx="140.7" cy="143.7" r=".68" fill="#008000"/>
<g fill="none" stroke="#008000" stroke-width=".21">
<path d="M186.9 61.3h-26.4l-3.3 3.3M186.9 64.6h-26.4l-3.3 3.3M186.9 67.9h-26.4l-3.3 3.3M186.9 71.2h-26.4l-3.3 3.2M186.9 77.7h-26.4l-3.3 3.3M186.9 74.4h-26.4l-3.3 3.3M120.9 94.2h33l3.3 3.3M186.9 81h-26.4l-3.3 3.3M186.9 84.3h-26.4l-3.3 3.3M262.8 97.5h-16.5l-3.3 3.3M262.8 100.8h-16.5l-3.3 3.3M262.8 104.1h-16.5l-3.3 3.3"/>
<path d="M262.8 107.4h-16.5l-3.3 3.3M262.8 117.3h-16.5l-3.3 3.3M262.8 114h-16.5l-3.3 3.3M262.8 110.7h-16.5l-3.3 3.3M137.4 133.9h16.5l3.3 3.3M262.8 130.6h-16.5l-3.3 3.3M262.8 127.3h-16.5l-3.3 3.3M262.8 120.6h-16.5l-3.3 3.4"/>
<circle cx="140.7" cy="143.7" r=".68"/>
</g>
<circle cx="134.1" cy="94.2" r=".68" fill="#008000"/>
<circle cx="134.1" cy="94.2" r=".68" fill="none" stroke="#008000" stroke-width=".21"/>
<circle cx="144" cy="94.2" r=".68" fill="#008000"/>
<g fill="none" stroke="#008000" stroke-width=".21">
<path d="M134.1 74.4h19.8l3.3 3.3M137.4 71.2v3.2M262.8 124h-16.5l-3.3 3.3"/>
<circle cx="144" cy="94.2" r=".68"/>
</g>
<circle cx="137.4" cy="74.4" r=".68" fill="#008000"/>
<g fill="none" stroke="#008000" stroke-width=".21">
<path d="M78 90.9h-23.1v3.3M78 84.3v9.9M111 87.6v6.6M54.9 130.6v29.6M262.8 133.9h-16.5l-3.3 3.3M41.7 140.4v19.8M78 143.7v16.5"/>
<circle cx="137.4" cy="74.4" r=".68"/>
</g>
<circle cx="78" cy="90.9" r=".68" fill="#008000"/>
<g fill="none" stroke="#008000" stroke-width=".21">
<path d="M64.8 90.9v3.3"/>
<circle cx="78" cy="90.9" r=".68"/>
</g>
<circle cx="64.8" cy="90.9" r=".68" fill="#008000"/>
<g fill="none" stroke="#008000" stroke-width=".21">
<path d="M120.9 81h33l3.3 3.3M134.1 81v3.3"/>
<circle cx="64.8" cy="90.9" r=".68"/>
</g>
<circle cx="134.1" cy="81" r=".68" fill="#008000"/>
<g fill="none" stroke="#008000" stroke-width=".21">
<path d="M144 81v3.3"/>
<circle cx="134.1" cy="81" r=".68"/>
</g>
<circle cx="144" cy="81" r=".68" fill="#008000"/>
<g fill="none" stroke="#008000" stroke-width=".21">
<path d="M262.8 58h-16.5l-3.3 3.3M262.8 54.7h-16.5l-3.3 3.3M262.8 48h-16.5l-3.3 3.4M262.8 44.7h-16.5l-3.3 3.3M111 61.3v6.6M137.4 61.3v-3.3h16.5l3.3 3.3M213.3 61.3h26.4l3.3 3.3 3.3-3.3h16.5M213.3 64.6h26.4l3.3 3.3 3.3-3.3h16.5M213.3 67.9h26.4l3.3 3.3 3.3-3.3h16.5M213.3 71.2h26.4l3.3 3.2 3.3-3.2h16.5M213.3 74.4h26.4l3.3 3.3 3.3-3.3h16.5M213.3 77.7h26.4l3.3 3.3 3.3-3.3h16.5"/>
<path d="M186.9 94.2h-26.4l-3.3 3.3M186.9 90.9h-26.4l-3.3 3.3M186.9 87.6h-26.4l-3.3 3.3M186.9 97.5h-26.4l-3.3 3.3M213.3 84.3h26.4l3.3 3.3 3.3-3.3h16.5M213.3 81h26.4l3.3 3.3 3.3-3.3h16.5M262.8 94.2h-16.5l-3.3 3.3M262.8 90.9h-16.5l-3.3 3.3M262.8 87.6h-16.5l-3.3 3.3M78 107.4v23.2M186.9 100.8h-26.4l-3.3 3.3M186.9 117.3h-9.9l-3.3 3.3h-59.4"/>
<path d="M186.9 114h-9.9l-3.3 3.3h-59.4M186.9 104.1h-9.9l-3.3 3.3h-59.4M186.9 107.4h-9.9l-3.3 3.3h-59.4M186.9 110.7h-9.9l-3.3 3.3h-59.4M226.5 110.7v3.3M78 127.3h3.3M137.4 137.2h16.5l3.3 3.2M186.9 120.6h-9.9l-3.3 3.4h-59.4M137.4 140.4h16.5l3.3 3.3"/>
<circle cx="144" cy="81" r=".68"/>
</g>
<circle cx="78" cy="127.3" r=".68" fill="#008000"/>
<g fill="none" stroke="#008000" stroke-width=".21">
<path d="M54.9 107.4v9.9h26.4"/>
<circle cx="78" cy="127.3" r=".68"/>
</g>
<circle cx="54.9" cy="117.3" r=".68" fill="#008000"/>
<g fill="none" stroke="#008000" stroke-width=".21">
<path d="M64.8 107.4v29.8M68.1 137.2h-19.8v9.8h-26.4"/>
<circle cx="54.9" cy="117.3" r=".68"/>
</g>
<circle cx="64.8" cy="137.2" r=".68" fill="#008000"/>
<g fill="none" stroke="#008000" stroke-width=".21">
<path d="M21.9 124h23.1M41.7 124v3.3"/>
<circle cx="64.8" cy="137.2" r=".68"/>
</g>
<circle cx="41.7" cy="124" r=".68" fill="#008000"/>
<g fill="none" stroke="#008000" stroke-width=".21">
<path d="M177 133.9h9.9M226.5 127.3v16.4h-46.2v-9.8M97.8 156.9h26.4"/>
<circle cx="41.7" cy="124" r=".68"/>
</g>
<circle cx="180.3" cy="133.9" r=".68" fill="#008000"/>
<g fill="none" stroke="#008000" stroke-width=".21">
<path d="M114.3 127.3h3.3M177 130.6h9.9M186.9 127.3h-6.6v3.3"/>
<circle cx="180.3" cy="133.9" r=".68"/>
</g>
<circle cx="180.3" cy="130.6" r=".68" fill="#008000"/>
<circle cx="180.3" cy="130.6" r=".68" fill="none" stroke="#008000" stroke-width=".21"/>
<g font-size="3.3" fill="#808080">
<text x="144.1" y="58">VCC</text>
<text x="190.2" y="57.1">IC1</text>
<text x="249.7" y="58">A9</text>
<text x="249.7" y="54.7">A8</text>
<text x="107.7" y="61.2" transform="rotate(-90 107.7 61.2)">VCC</text>
<text x="138.9" y="63.9">C1</text>
<text x="177.1" y="61.3">A0</text>
<text x="177.1" y="64.6">A1</text>
<text x="220" y="61.3">D0</text>
<text x="220" y="64.6">D1</text>
<text x="249.7" y="64.6">A11</text>
<text x="249.7" y="61.3">A10</text>
<text x="138.9" y="70.5">200µ</text>
<text x="177.1" y="67.9">A2</text>
<text x="177.1" y="71.2">A3</text>
<text x="220" y="67.9">D2</text>
<text x="220" y="71.2">D3</text>
<text x="249.7" y="71.2">D7</text>
<text x="249.7" y="67.9">A12</text>
<text x="144.1" y="74.4">GND</text>
<text x="177.1" y="77.7">A5</text>
<text x="177.1" y="74.4">A4</text>
<text x="220" y="74.4">D4</text>
<text x="220" y="77.7">D5</text>
<text x="249.7" y="77.7">D5</text>
<text x="249.7" y="74.4">D6</text>
<text x="109.4" y="78.6">IC2P</text>
<text x="124.2" y="81">VCC</text>
<text x="177.1" y="81">A6</text>
<text x="220" y="81">D6</text>
<text x="249.7" y="81">D4</text>
<text x="74.7" y="84.3" transform="rotate(-90 74.7 84.3)">VCC</text>
<text x="136.1" y="87.2">C3</text>
<text x="146.1" y="87.2">C2</text>
<text x="177.1" y="84.3">A7</text>
<text x="177.1" y="87.6">A8</text>
<text x="220" y="84.3">D7</text>
<text x="249.7" y="87.6">D2</text>
<text x="249.7" y="84.3">D3</text>
<text x="124.2" y="94.2">GND</text>
<text x="136.1" y="93.8">100n</text>
<text x="146" y="93.8">100n</text>
<text x="177.1" y="94.2">A10</text>
<text x="177.1" y="90.9">A9</text>
<text x="249.7" y="94.2">D0</text>
<text x="249.7" y="90.9">D1</text>
<text x="107.7" y="100.8">GND</text>
<text x="177.1" y="100.8">A12</text>
<text x="177.1" y="97.5">A11</text>
<text x="249.7" y="97.5">A0</text>
<text x="249.7" y="100.8">A1</text>
<text x="53" y="105.7" transform="rotate(-90 53 105.7)">R3</text>
<text x="59.2" y="105.8" transform="rotate(-90 59.2 105.8)">10k</text>
<text x="62.9" y="105.7" transform="rotate(-90 62.9 105.7)">R2</text>
<text x="69.1" y="105.8" transform="rotate(-90 69.1 105.8)">100k</text>
<text x="76" y="105.7" transform="rotate(-90 76 105.7)">R4</text>
<text x="82.3" y="105.8" transform="rotate(-90 82.3 105.8)">10k</text>
<text x="87.9" y="103.3">IC2</text>
<text x="249.7" y="104.1">A2</text>
<text x="249.7" y="107.4">A3</text>
<text x="223.2" y="110.7" transform="rotate(-90 223.2 110.7)">VCC</text>
<text x="249.7" y="110.7">A4</text>
<text x="249.7" y="117.3">A6</text>
<text x="249.7" y="114">A5</text>
<text x="58.3" y="124">BS170</text>
<text x="58.3" y="120.7">Q1</text>
<text x="224.6" y="125.6" transform="rotate(-90 224.6 125.6)">R5</text>
<text x="230.8" y="125.6" transform="rotate(-90 230.8 125.6)">10k</text>
<text x="249.7" y="120.7">A7</text>
<text x="249.7" y="124">GND</text>
<text x="144.1" y="130.6">R/W</text>
<text x="249.7" y="130.6">U2</text>
<text x="249.7" y="127.3">U1</text>
<text x="87.9" y="133.9">4024N</text>
<text x="144.1" y="133.9">P3_4</text>
<text x="144.1" y="137.2">CS1A</text>
<text x="249.7" y="137.2">P3_4</text>
<text x="249.7" y="133.9">VCC</text>
<text x="39.8" y="138.8" transform="rotate(-90 39.8 138.8)">R1</text>
<text x="46" y="138.8" transform="rotate(-90 46 138.8)">100k</text>
<text x="81.3" y="143.7">BS170</text>
<text x="81.3" y="140.4">Q2</text>
<text x="144.1" y="143.7">P3_4</text>
<text x="144.1" y="140.4">CS1B</text>
<text x="190.2" y="140.4">SST39VF040SOCKET</text>
<text x="127.6" y="153.6">SJ1</text>
<text x="38.4" y="166.8">GND</text>
<text x="51.6" y="166.8">GND</text>
<text x="74.7" y="166.8">GND</text>
</g>
<g font-size="3" fill="#808080">
<text x="15.3" y="120.6">Schritt</text>
<text x="15.3" y="143.7">Null</text>
</g>
<g font-size="2.8" fill="#808080">
<text x="186.7" y="60.8">12</text>
<text x="186.9" y="64.1">11</text>
<text x="193.3" y="65.5">A1</text>
<text x="193.3" y="62.2">A0</text>
<text x="203.4" y="62.2">D0</text>
<text x="203.4" y="65.5">D1</text>
<text x="210.5" y="60.8">13</text>
<text x="210.5" y="64.1">14</text>
<text x="110.5" y="71.4" transform="rotate(-90 110.5 71.4)">14</text>
<text x="186.7" y="67.4">10</text>
<text x="188.2" y="70.7">9</text>
<text x="193.3" y="68.8">A2</text>
<text x="203.4" y="68.8">D2</text>
<text x="210.5" y="67.4">15</text>
<text x="210.5" y="70.7">17</text>
<text x="131.3" y="74">1</text>
<text x="188.2" y="77.3">7</text>
<text x="188.2" y="74">8</text>
<text x="193.3" y="75.4">A4</text>
<text x="193.3" y="72.1">A3</text>
<text x="203.4" y="72.1">D3</text>
<text x="203.4" y="75.4">D4</text>
<text x="210.5" y="74">18</text>
<text x="210.5" y="77.3">19</text>
<text x="188.2" y="83.9">5</text>
<text x="188.2" y="80.6">6</text>
<text x="193.3" y="82">A6</text>
<text x="193.3" y="78.7">A5</text>
<text x="203.4" y="78.7">D5</text>
<text x="203.4" y="82">D6</text>
<text x="210.5" y="80.6">20</text>
<text x="210.5" y="83.9">21</text>
<text x="110.5" y="85.6" transform="rotate(-90 110.5 85.6)">7</text>
<text x="186.7" y="87.2">27</text>
<text x="193.3" y="85.3">A7</text>
<text x="193.3" y="88.6">A8</text>
<text x="203.4" y="85.3">D7</text>
<text x="186.7" y="93.8">23</text>
<text x="186.7" y="90.5">26</text>
<text x="193.3" y="95.3">A10</text>
<text x="193.3" y="91.9">A9</text>
<text x="186.7" y="97.1">25</text>
<text x="188.2" y="100.4">4</text>
<text x="193.3" y="98.6">A11</text>
<text x="193.3" y="101.8">A12</text>
<text x="110.7" y="107">12</text>
<text x="186.7" y="103.7">28</text>
<text x="186.7" y="107">29</text>
<text x="193.3" y="105.1">A13</text>
<text x="100.9" y="111.8">Q2</text>
<text x="100.9" y="108.5">Q1</text>
<text x="110.7" y="113.6">9</text>
<text x="110.7" y="110.3">11</text>
<text x="188.2" y="110.3">3</text>
<text x="188.2" y="113.6">2</text>
<text x="193.3" y="108.4">A14</text>
<text x="193.3" y="111.7">A15</text>
<text x="83.3" y="116.9">1</text>
<text x="91" y="118.3">CLK</text>
<text x="100.9" y="118.3">Q4</text>
<text x="100.9" y="115.1">Q3</text>
<text x="110.7" y="116.9">6</text>
<text x="186.7" y="116.9">30</text>
<text x="193.3" y="115">A16</text>
<text x="193.3" y="118.3">A17</text>
<text x="19.1" y="123.5">1</text>
<text x="100.9" y="124.9">Q6</text>
<text x="100.9" y="121.6">Q5</text>
<text x="110.7" y="123.5">4</text>
<text x="110.7" y="120.2">5</text>
<text x="188.2" y="120.2">1</text>
<text x="193.3" y="121.6">A18</text>
<text x="83.3" y="126.8">2</text>
<text x="91" y="128.2">RES</text>
<text x="100.9" y="128.2">Q7</text>
<text x="110.7" y="126.8">3</text>
<text x="118.9" y="126.8">1</text>
<text x="134.6" y="130.1">1</text>
<text x="174.2" y="130.1">1</text>
<text x="186.7" y="126.8">22</text>
<text x="186.7" y="130.1">24</text>
<text x="193.3" y="128.2">CE</text>
<text x="193.3" y="131.5">OE</text>
<text x="134.6" y="133.4">1</text>
<text x="134.6" y="136.7">1</text>
<text x="174.2" y="133.4">1</text>
<text x="186.7" y="133.4">31</text>
<text x="193.3" y="134.8">WE</text>
<text x="134.6" y="140">1</text>
<text x="134.6" y="143.3">1</text>
<text x="19.1" y="146.6">1</text>
<text x="125.5" y="156.5">1</text>
<text x="134.6" y="156.5">2</text>
</g>
<g font-size="2.6" fill="#808080">
<text x="26.2" y="123.3">SCHRITT</text>
<text x="105.1" y="156.3">SCHRITT</text>
</g>
<g font-size="2.3" fill="#808080">
<text x="249.7" y="44.7">CS1A</text>
<text x="249.7" y="51.4">R/W</text>
<text x="249.7" y="48">CS1B</text>
<text x="113.5" y="74.4" transform="rotate(-90 113.5 74.4)">VDD</text>
<text x="113.5" y="85.3" transform="rotate(-90 113.5 85.3)">VSS</text>
</g>
<text font-size="2.3" fill="#800000" x="136.7" y="64" transform="rotate(-90 136.7 64)">+</text>
</svg>
